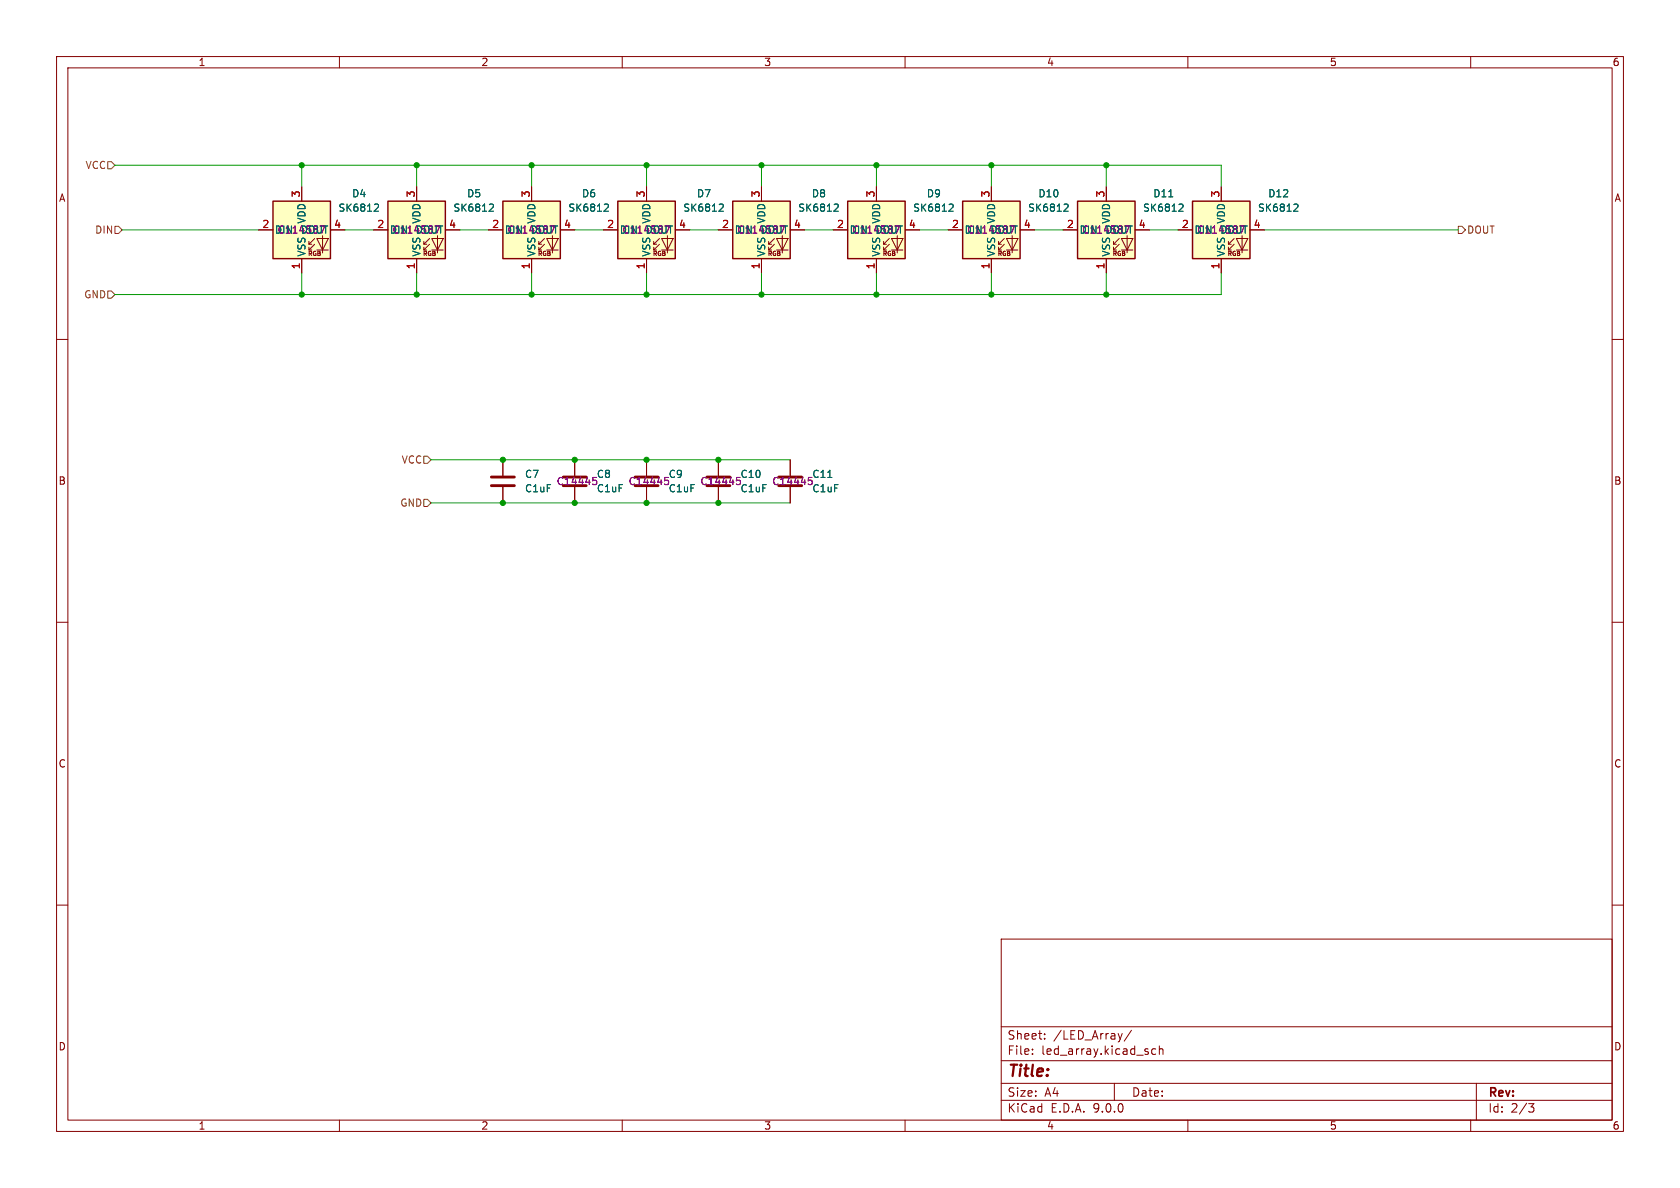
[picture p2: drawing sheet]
<svg xmlns="http://www.w3.org/2000/svg" width="297mm" height="210mm" viewBox="0 0 297 210" stroke-linecap="round" stroke-linejoin="round" font-family="sans-serif">
<g fill="none" stroke="#840000" stroke-width=".18">
<path d="M10 10h277v190h-277zM12 12h273v186h-273zM60 10v2M110 10v2M160 10v2M210 10v2M260 10v2M10 60h2M285 60h2M10 110h2M285 110h2M10 160h2"/>
<path d="M177 166h108v32h-108zM285 160h2M60 198v2M110 198v2M160 198v2M177 194.5h108M177 191.5h108M177 187.5h108M177 181.5h108M182.5 186.3v.1M182.5 185.5v.1M184.7 183.6v.1"/>
<path d="M184.7 182.8v.1M197 191.5v3M198.4 182.7l-.4 1M200 182.1l-1.3 2M204.3 185.5l-.4-.1-.3 .3v.4l.1 .2h.6M205 185.5l.2-.1 .3 .1 .1 .9M205 184.9v1.5M210 198v2M260 198v2M261 191.5v6.5M270.2 195.1h1l-.5 .6 .4 .1 .1 .5-.3 .3h-.4"/>
</g>
<path d="M210.8 35.6h10.2v10.1h-10.2z" fill="#ffffc2"/>
<path d="M215.9 33v2.6M208.3 40.6h2.5M215.9 45.7v2.6M217.2 43.2h.5M217.2 44.2h.5M218.2 42.2l-1 1v-.5M218.2 43.2l-1 1v-.5M218.6 42.2h2l-1 2zM218.6 44.2h2M219.6 41.7v3M221 40.6h2.5" fill="none" stroke="#840000" stroke-width=".18"/>
<path d="M210.8 35.6h10.2v10.1h-10.2z" fill="none" stroke="#840000" stroke-width=".25"/>
<path d="M228.9 36.1h.5l.1 .3-.8 .9h.8" fill="none" stroke="#006464" stroke-width=".18"/>
<path d="M190.5 35.6h10.2v10.1h-10.2z" fill="#ffffc2"/>
<g fill="none" stroke="#840000" stroke-width=".18">
<path d="M195.6 33v2.6M188 40.6h2.5M195.6 45.7v2.6M196.8 43.2h.6M196.8 44.2h.6M197.9 42.2l-1.1 1v-.5M197.9 43.2l-1.1 1v-.5M198.2 42.2h2.1l-1 2zM198.2 44.2h2.1M199.3 41.7v3M200.7 40.6h2.5M88.9 81.3v2.8"/>
<path d="M88.9 86.1v2.8"/>
</g>
<path d="M190.5 35.6h10.2v10.1h-10.2z" fill="none" stroke="#840000" stroke-width=".25"/>
<path d="M206.6 34.8h.7M208.6 36.1h.4l.2 .3-.8 .9h.8" fill="none" stroke="#006464" stroke-width=".18"/>
<path d="M86.9 84.3h4M86.9 85.9h4" fill="none" stroke="#840000" stroke-width=".51"/>
<path d="M170.2 35.6h10.1v10.1h-10.1z" fill="#ffffc2"/>
<path d="M175.3 33v2.6M167.6 40.6h2.6M175.3 45.7v2.6M176.5 43.2h.5M176.5 44.2h.5M177.5 42.2l-1 1v-.5M177.5 43.2l-1 1v-.5M177.9 42.2h2.1l-1.1 2zM177.9 44.2h2.1M178.9 41.7v3M180.3 40.6h2.6" fill="none" stroke="#840000" stroke-width=".18"/>
<path d="M170.2 35.6h10.1v10.1h-10.1z" fill="none" stroke="#840000" stroke-width=".25"/>
<path d="M188.3 36.1h.4l.1 .3-.7 .9h.7" fill="none" stroke="#006464" stroke-width=".18"/>
<path d="M88.9 35.6h10.2v10.1h-10.2z" fill="#ffffc2"/>
<path d="M94 33v2.6M86.4 40.6h2.5M94 45.7v2.6M95.2 43.2h.6M95.2 44.2h.6M96.3 42.2l-1.1 1v-.5M96.3 43.2l-1.1 1v-.5M96.6 42.2h2.1l-1 2zM96.6 44.2h2.1M97.7 41.7v3M99.1 40.6h2.5" fill="none" stroke="#840000" stroke-width=".18"/>
<path d="M88.9 35.6h10.2v10.1h-10.2z" fill="none" stroke="#840000" stroke-width=".25"/>
<path d="M107 36.1h.4l.2 .3-.8 .9h.8" fill="none" stroke="#006464" stroke-width=".18"/>
<path d="M48.3 35.6h10.1v10.1h-10.1z" fill="#ffffc2"/>
<g fill="none" stroke="#840000" stroke-width=".18">
<path d="M53.3 33v2.6M45.7 40.6h2.6M53.3 45.7v2.6M54.6 43.2h.5M54.6 44.2h.5M55.6 42.2l-1 1v-.5M55.6 43.2l-1 1v-.5M56 42.2h2l-1 2zM56 44.2h2M57 41.7v3M58.4 40.6h2.6M101.6 81.3v2.8"/>
<path d="M101.6 86.1v2.8"/>
</g>
<path d="M48.3 35.6h10.1v10.1h-10.1z" fill="none" stroke="#840000" stroke-width=".25"/>
<path d="M66.4 36.1h.4l.1 .3-.8 .9h.8" fill="none" stroke="#006464" stroke-width=".18"/>
<path d="M99.6 84.3h4M99.6 85.9h4" fill="none" stroke="#840000" stroke-width=".51"/>
<path d="M104.8 84.4h.6M105.5 85.1v.3" fill="none" stroke="#840084" stroke-width=".18"/>
<path d="M68.6 35.6h10.1v10.1h-10.1z" fill="#ffffc2"/>
<g fill="none" stroke="#840000" stroke-width=".18">
<path d="M73.7 33v2.6M66 40.6h2.6M73.7 45.7v2.6M74.9 43.2h.5M74.9 44.2h.5M75.9 42.2l-1 1v-.5M75.9 43.2l-1 1v-.5M76.3 42.2h2.1l-1.1 2zM76.3 44.2h2.1M77.3 41.7v3M78.7 40.6h2.6M114.3 81.3v2.8"/>
<path d="M114.3 86.1v2.8M127 81.3v2.8M127 86.1v2.8"/>
</g>
<path d="M68.6 35.6h10.1v10.1h-10.1z" fill="none" stroke="#840000" stroke-width=".25"/>
<path d="M86.7 36.1h.4l.1 .3-.7 .9h.7" fill="none" stroke="#006464" stroke-width=".18"/>
<path d="M112.3 84.3h4M112.3 85.9h4M125 84.3h4M125 85.9h4" fill="none" stroke="#840000" stroke-width=".51"/>
<path d="M117.5 84.4h.6M118.2 85.1v.3M130.2 84.4h.6M130.9 85.1v.3" fill="none" stroke="#840084" stroke-width=".18"/>
<path d="M109.2 35.6h10.2v10.1h-10.2z" fill="#ffffc2"/>
<path d="M114.3 33v2.6M106.7 40.6h2.5M114.3 45.7v2.6M115.6 43.2h.5M115.6 44.2h.5M116.6 42.2l-1 1v-.5M116.6 43.2l-1 1v-.5M117 42.2h2l-1 2zM117 44.2h2M118 41.7v3M119.4 40.6h2.5" fill="none" stroke="#840000" stroke-width=".18"/>
<path d="M109.2 35.6h10.2v10.1h-10.2z" fill="none" stroke="#840000" stroke-width=".25"/>
<path d="M127.3 36.1h.5l.1 .3-.8 .9h.8" fill="none" stroke="#006464" stroke-width=".18"/>
<path d="M149.9 35.6h10.1v10.1h-10.1z" fill="#ffffc2"/>
<path d="M154.9 33v2.6M147.3 40.6h2.6M154.9 45.7v2.6M156.2 43.2h.5M156.2 44.2h.5M157.2 42.2l-1 1v-.5M157.2 43.2l-1 1v-.5M157.6 42.2h2l-1 2zM157.6 44.2h2M158.6 41.7v3M160 40.6h2.6" fill="none" stroke="#840000" stroke-width=".18"/>
<path d="M149.9 35.6h10.1v10.1h-10.1z" fill="none" stroke="#840000" stroke-width=".25"/>
<path d="M168 36.1h.4l.1 .3-.8 .9h.8" fill="none" stroke="#006464" stroke-width=".18"/>
<path d="M129.5 35.6h10.2v10.1h-10.2z" fill="#ffffc2"/>
<g fill="none" stroke="#840000" stroke-width=".18">
<path d="M53.3 33v2.6M73.7 33v2.6M94 33v2.6M114.3 33v2.6M134.6 33v2.6M154.9 33v2.6M175.3 33v2.6M195.6 33v2.6M215.9 33v2.6M45.7 40.6h2.6M53.3 45.7v2.6M58.4 40.6h2.6"/>
<path d="M66 40.6h2.6M73.7 45.7v2.6M78.7 40.6h2.6M86.4 40.6h2.5M94 45.7v2.6M99.1 40.6h2.5M106.7 40.6h2.5M114.3 45.7v2.6M119.4 40.6h2.5M127 40.6h2.5M134.6 45.7v2.6M135.9 43.2h.5"/>
<path d="M135.9 44.2h.5M136.9 42.2l-1 1v-.5M136.9 43.2l-1 1v-.5M137.3 42.2h2l-1 2zM137.3 44.2h2M138.3 41.7v3M139.7 40.6h2.5M147.3 40.6h2.6M154.9 45.7v2.6M160 40.6h2.6M167.6 40.6h2.6M175.3 45.7v2.6"/>
<path d="M180.3 40.6h2.6M188 40.6h2.5M195.6 45.7v2.6M200.7 40.6h2.5M208.3 40.6h2.5M215.9 45.7v2.6M221 40.6h2.5M88.9 81.3v2.8M88.9 86.1v2.8M101.6 81.3v2.8M101.6 86.1v2.8M114.3 81.3v2.8"/>
<path d="M114.3 86.1v2.8M127 81.3v2.8M127 86.1v2.8M139.7 81.3v2.8M139.7 86.1v2.8"/>
</g>
<path d="M129.5 35.6h10.2v10.1h-10.2z" fill="none" stroke="#840000" stroke-width=".25"/>
<path d="M66.4 36.1h.4l.1 .3-.8 .9h.8M86.7 36.1h.4l.1 .3-.7 .9h.7M107 36.1h.4l.2 .3-.8 .9h.8M127.3 36.1h.5l.1 .3-.8 .9h.8M147.7 36.1h.4l.1 .3-.8 .9h.8M168 36.1h.4l.1 .3-.8 .9h.8M188.3 36.1h.4l.1 .3-.7 .9h.7M206.6 34.8h.7M208.6 36.1h.4l.2 .3-.8 .9h.8M228.9 36.1h.5l.1 .3-.8 .9h.8M146.3 84.4h.8" fill="none" stroke="#006464" stroke-width=".18"/>
<path d="M137.7 84.3h4M137.7 85.9h4" fill="none" stroke="#840000" stroke-width=".51"/>
<path d="M104.8 84.4h.6M105.5 85.1v.3M117.5 84.4h.6M118.2 85.1v.3M130.2 84.4h.6M130.9 85.1v.3M142.9 84.4h.6M143.6 85.1v.3" fill="none" stroke="#840084" stroke-width=".18"/>
<path d="M19 28.6h.7l.6 .6-.6 .6h-.7zM19 51.4h.7l.6 .7-.6 .6h-.7zM20.3 40h.7l.6 .6-.6 .7h-.7zM257.8 40h.6l.7 .6-.7 .7h-.6zM74.9 88.3h.7l.6 .6-.6 .6h-.7zM74.9 80.6h.7l.6 .7-.6 .6h-.7z" fill="none" stroke="#725600" stroke-width=".18"/>
<g fill="none" stroke="#009600" stroke-width=".18">
<path d="M20.3 29.2h195.6v3.8M53.3 29.2v3.8M73.7 29.2v3.8M94 29.2v3.8M114.3 29.2v3.8M134.6 29.2v3.8M154.9 29.2v3.8M175.3 29.2v3.8M195.6 29.2v3.8M21.6 40.6h24.1M53.3 48.3v3.8M61 40.6h5"/>
<path d="M73.7 48.3v3.8M81.3 40.6h5.1M94 48.3v3.8M101.6 40.6h5.1M114.3 48.3v3.8M121.9 40.6h5.1M134.6 48.3v3.8M142.2 40.6h5.1M154.9 48.3v3.8M162.6 40.6h5M175.3 48.3v3.8M182.9 40.6h5.1"/>
<path d="M195.6 48.3v3.8M203.2 40.6h5.1M215.9 48.3v3.8h-195.6M223.5 40.6h34.3M76.2 81.3h63.5M76.2 88.9h63.5"/>
</g>
<g fill="#009600" stroke="#009600" stroke-width=".18">
<circle cx="175.3" cy="29.2" r=".46"/>
<circle cx="175.3" cy="52.1" r=".46"/>
<circle cx="195.6" cy="29.2" r=".46"/>
<circle cx="195.6" cy="52.1" r=".46"/>
<circle cx="88.9" cy="81.3" r=".46"/>
<circle cx="88.9" cy="88.9" r=".46"/>
<circle cx="94" cy="52.1" r=".46"/>
<circle cx="73.7" cy="52.1" r=".46"/>
<circle cx="94" cy="29.2" r=".46"/>
<circle cx="114.3" cy="29.2" r=".46"/>
<circle cx="53.3" cy="52.1" r=".46"/>
<circle cx="53.3" cy="29.2" r=".46"/>
<circle cx="101.6" cy="81.3" r=".46"/>
<circle cx="101.6" cy="88.9" r=".46"/>
<circle cx="73.7" cy="29.2" r=".46"/>
<circle cx="127" cy="81.3" r=".46"/>
<circle cx="114.3" cy="52.1" r=".46"/>
<circle cx="134.6" cy="52.1" r=".46"/>
<circle cx="114.3" cy="88.9" r=".46"/>
<circle cx="114.3" cy="81.3" r=".46"/>
<circle cx="134.6" cy="29.2" r=".46"/>
<circle cx="154.9" cy="52.1" r=".46"/>
<circle cx="154.9" cy="29.2" r=".46"/>
<circle cx="127" cy="88.9" r=".46"/>
</g>
<text font-size="2.8" fill="#840000" x="178" y="190.9">Title:</text>
<g font-size="2.1" fill="#840000">
<text x="178" y="184">Sheet:</text>
<text x="186.2" y="184">/LED_Array/</text>
<text x="178" y="186.7">File:</text>
<text x="184.1" y="186.7">led_array.kicad_sch</text>
<text x="178" y="196.9">KiCad</text>
<text x="178" y="194.1">Size:</text>
<text x="184.7" y="194.1">A4</text>
<text x="185.7" y="196.9">E.D.A.</text>
<text x="193.3" y="196.9">9.0.0</text>
<text x="200" y="194.1">Date:</text>
<text x="263" y="194.3">Rev:</text>
<text x="263" y="196.9">Id:</text>
<text x="267.1" y="196.9">2/3</text>
</g>
<g font-size="1.8" fill="#840000">
<text x="35" y="11.9">1</text>
<text x="85" y="11.9">2</text>
<text x="135" y="11.9">3</text>
<text x="185" y="11.9">4</text>
<text x="235" y="11.9">5</text>
<text x="285" y="11.9">6</text>
<text x="10.3" y="35.9">A</text>
<text x="285.3" y="35.9">A</text>
<text x="10.3" y="85.9">B</text>
<text x="285.3" y="85.9">B</text>
<text x="10.3" y="135.9">C</text>
<text x="285.3" y="135.9">C</text>
<text x="10.3" y="185.9">D</text>
<text x="285.3" y="185.9">D</text>
<text x="35" y="199.9">1</text>
<text x="85" y="199.9">2</text>
<text x="135" y="199.9">3</text>
<text x="185" y="199.9">4</text>
<text x="235" y="199.9">5</text>
<text x="285" y="199.9">6</text>
</g>
<g font-size="1.8" fill="#725600">
<text x="15" y="30.1">VCC</text>
<text x="16.7" y="41.5">DIN</text>
<text x="259.3" y="41.5">DOUT</text>
<text x="14.8" y="52.9">GND</text>
<text x="70.9" y="82.1">VCC</text>
<text x="70.7" y="89.8">GND</text>
</g>
<g font-size="1.8" fill="#a90000">
<text x="53.1" y="35" transform="rotate(-90 53.1 35)">3</text>
<text x="73.4" y="35" transform="rotate(-90 73.4 35)">3</text>
<text x="93.7" y="35" transform="rotate(-90 93.7 35)">3</text>
<text x="114" y="35" transform="rotate(-90 114 35)">3</text>
<text x="134.4" y="35" transform="rotate(-90 134.4 35)">3</text>
<text x="154.7" y="35" transform="rotate(-90 154.7 35)">3</text>
<text x="175" y="35" transform="rotate(-90 175 35)">3</text>
<text x="195.3" y="35" transform="rotate(-90 195.3 35)">3</text>
<text x="215.6" y="35" transform="rotate(-90 215.6 35)">3</text>
<text x="46.3" y="40.4">2</text>
<text x="59" y="40.4">4</text>
<text x="66.6" y="40.4">2</text>
<text x="79.3" y="40.4">4</text>
<text x="86.9" y="40.4">2</text>
<text x="99.6" y="40.4">4</text>
<text x="107.2" y="40.4">2</text>
<text x="119.9" y="40.4">4</text>
<text x="127.6" y="40.4">2</text>
<text x="140.3" y="40.4">4</text>
<text x="147.9" y="40.4">2</text>
<text x="160.6" y="40.4">4</text>
<text x="168.2" y="40.4">2</text>
<text x="180.9" y="40.4">4</text>
<text x="188.5" y="40.4">2</text>
<text x="201.2" y="40.4">4</text>
<text x="208.8" y="40.4">2</text>
<text x="221.5" y="40.4">4</text>
<text x="53.1" y="47.7" transform="rotate(-90 53.1 47.7)">1</text>
<text x="73.4" y="47.7" transform="rotate(-90 73.4 47.7)">1</text>
<text x="93.7" y="47.7" transform="rotate(-90 93.7 47.7)">1</text>
<text x="114" y="47.7" transform="rotate(-90 114 47.7)">1</text>
<text x="134.4" y="47.7" transform="rotate(-90 134.4 47.7)">1</text>
<text x="154.7" y="47.7" transform="rotate(-90 154.7 47.7)">1</text>
<text x="175" y="47.7" transform="rotate(-90 175 47.7)">1</text>
<text x="195.3" y="47.7" transform="rotate(-90 195.3 47.7)">1</text>
<text x="215.6" y="47.7" transform="rotate(-90 215.6 47.7)">1</text>
</g>
<g font-size="1.8" fill="#006464">
<text x="62.2" y="35.1">D4</text>
<text x="82.5" y="35.1">D5</text>
<text x="102.8" y="35.1">D6</text>
<text x="123.1" y="35.1">D7</text>
<text x="143.4" y="35.1">D8</text>
<text x="163.8" y="35.1">D9</text>
<text x="183.5" y="35.1">D10</text>
<text x="203.8" y="35.1">D11</text>
<text x="224.1" y="35.1">D12</text>
<text x="48.5" y="41.5">DIN</text>
<text x="53.1" y="41.5">DOUT</text>
<text x="54.2" y="39.6" transform="rotate(-90 54.2 39.6)">VDD</text>
<text x="59.7" y="37.6">SK6812</text>
<text x="68.8" y="41.5">DIN</text>
<text x="73.4" y="41.5">DOUT</text>
<text x="74.5" y="39.6" transform="rotate(-90 74.5 39.6)">VDD</text>
<text x="80.1" y="37.6">SK6812</text>
<text x="89.2" y="41.5">DIN</text>
<text x="93.7" y="41.5">DOUT</text>
<text x="94.8" y="39.6" transform="rotate(-90 94.8 39.6)">VDD</text>
<text x="100.4" y="37.6">SK6812</text>
<text x="109.5" y="41.5">DIN</text>
<text x="114" y="41.5">DOUT</text>
<text x="115.2" y="39.6" transform="rotate(-90 115.2 39.6)">VDD</text>
<text x="120.7" y="37.6">SK6812</text>
<text x="129.8" y="41.5">DIN</text>
<text x="134.3" y="41.5">DOUT</text>
<text x="135.5" y="39.6" transform="rotate(-90 135.5 39.6)">VDD</text>
<text x="141" y="37.6">SK6812</text>
<text x="150.1" y="41.5">DIN</text>
<text x="154.7" y="41.5">DOUT</text>
<text x="155.8" y="39.6" transform="rotate(-90 155.8 39.6)">VDD</text>
<text x="161.3" y="37.6">SK6812</text>
<text x="170.4" y="41.5">DIN</text>
<text x="175" y="41.5">DOUT</text>
<text x="176.1" y="39.6" transform="rotate(-90 176.1 39.6)">VDD</text>
<text x="181.7" y="37.6">SK6812</text>
<text x="190.8" y="41.5">DIN</text>
<text x="195.3" y="41.5">DOUT</text>
<text x="196.4" y="39.6" transform="rotate(-90 196.4 39.6)">VDD</text>
<text x="202" y="37.6">SK6812</text>
<text x="211.1" y="41.5">DIN</text>
<text x="215.6" y="41.5">DOUT</text>
<text x="216.8" y="39.6" transform="rotate(-90 216.8 39.6)">VDD</text>
<text x="222.3" y="37.6">SK6812</text>
<text x="54.2" y="45.5" transform="rotate(-90 54.2 45.5)">VSS</text>
<text x="74.5" y="45.5" transform="rotate(-90 74.5 45.5)">VSS</text>
<text x="94.8" y="45.5" transform="rotate(-90 94.8 45.5)">VSS</text>
<text x="115.2" y="45.5" transform="rotate(-90 115.2 45.5)">VSS</text>
<text x="135.5" y="45.5" transform="rotate(-90 135.5 45.5)">VSS</text>
<text x="155.8" y="45.5" transform="rotate(-90 155.8 45.5)">VSS</text>
<text x="176.1" y="45.5" transform="rotate(-90 176.1 45.5)">VSS</text>
<text x="196.4" y="45.5" transform="rotate(-90 196.4 45.5)">VSS</text>
<text x="216.8" y="45.5" transform="rotate(-90 216.8 45.5)">VSS</text>
<text x="92.7" y="84.7">C7</text>
<text x="92.7" y="87.2">C1uF</text>
</g>
<g font-size="1.8" fill="#840084">
<text x="49" y="41.5">C114587</text>
<text x="69.3" y="41.5">C114587</text>
<text x="89.6" y="41.5">C114587</text>
<text x="109.9" y="41.5">C114587</text>
<text x="130.3" y="41.5">C114587</text>
<text x="150.6" y="41.5">C114587</text>
<text x="170.9" y="41.5">C114587</text>
<text x="191.2" y="41.5">C114587</text>
<text x="211.5" y="41.5">C114587</text>
<text x="98.5" y="86">C14445</text>
<text x="105.4" y="84.7">C8</text>
<text x="105.4" y="87.2">C1uF</text>
<text x="111.2" y="86">C14445</text>
<text x="118.1" y="84.7">C9</text>
<text x="118.1" y="87.2">C1uF</text>
<text x="123.9" y="86">C14445</text>
<text x="130.8" y="87.2">C1uF</text>
<text x="130.8" y="84.7">C10</text>
<text x="136.6" y="86">C14445</text>
<text x="143.5" y="87.2">C1uF</text>
<text x="143.5" y="84.7">C11</text>
</g>
<g font-size="1.1" fill="#840000">
<text x="54.3" y="45.4">RGB</text>
<text x="74.7" y="45.4">RGB</text>
<text x="95" y="45.4">RGB</text>
<text x="115.3" y="45.4">RGB</text>
<text x="135.6" y="45.4">RGB</text>
<text x="155.9" y="45.4">RGB</text>
<text x="176.3" y="45.4">RGB</text>
<text x="196.6" y="45.4">RGB</text>
<text x="216.9" y="45.4">RGB</text>
</g>
</svg>
